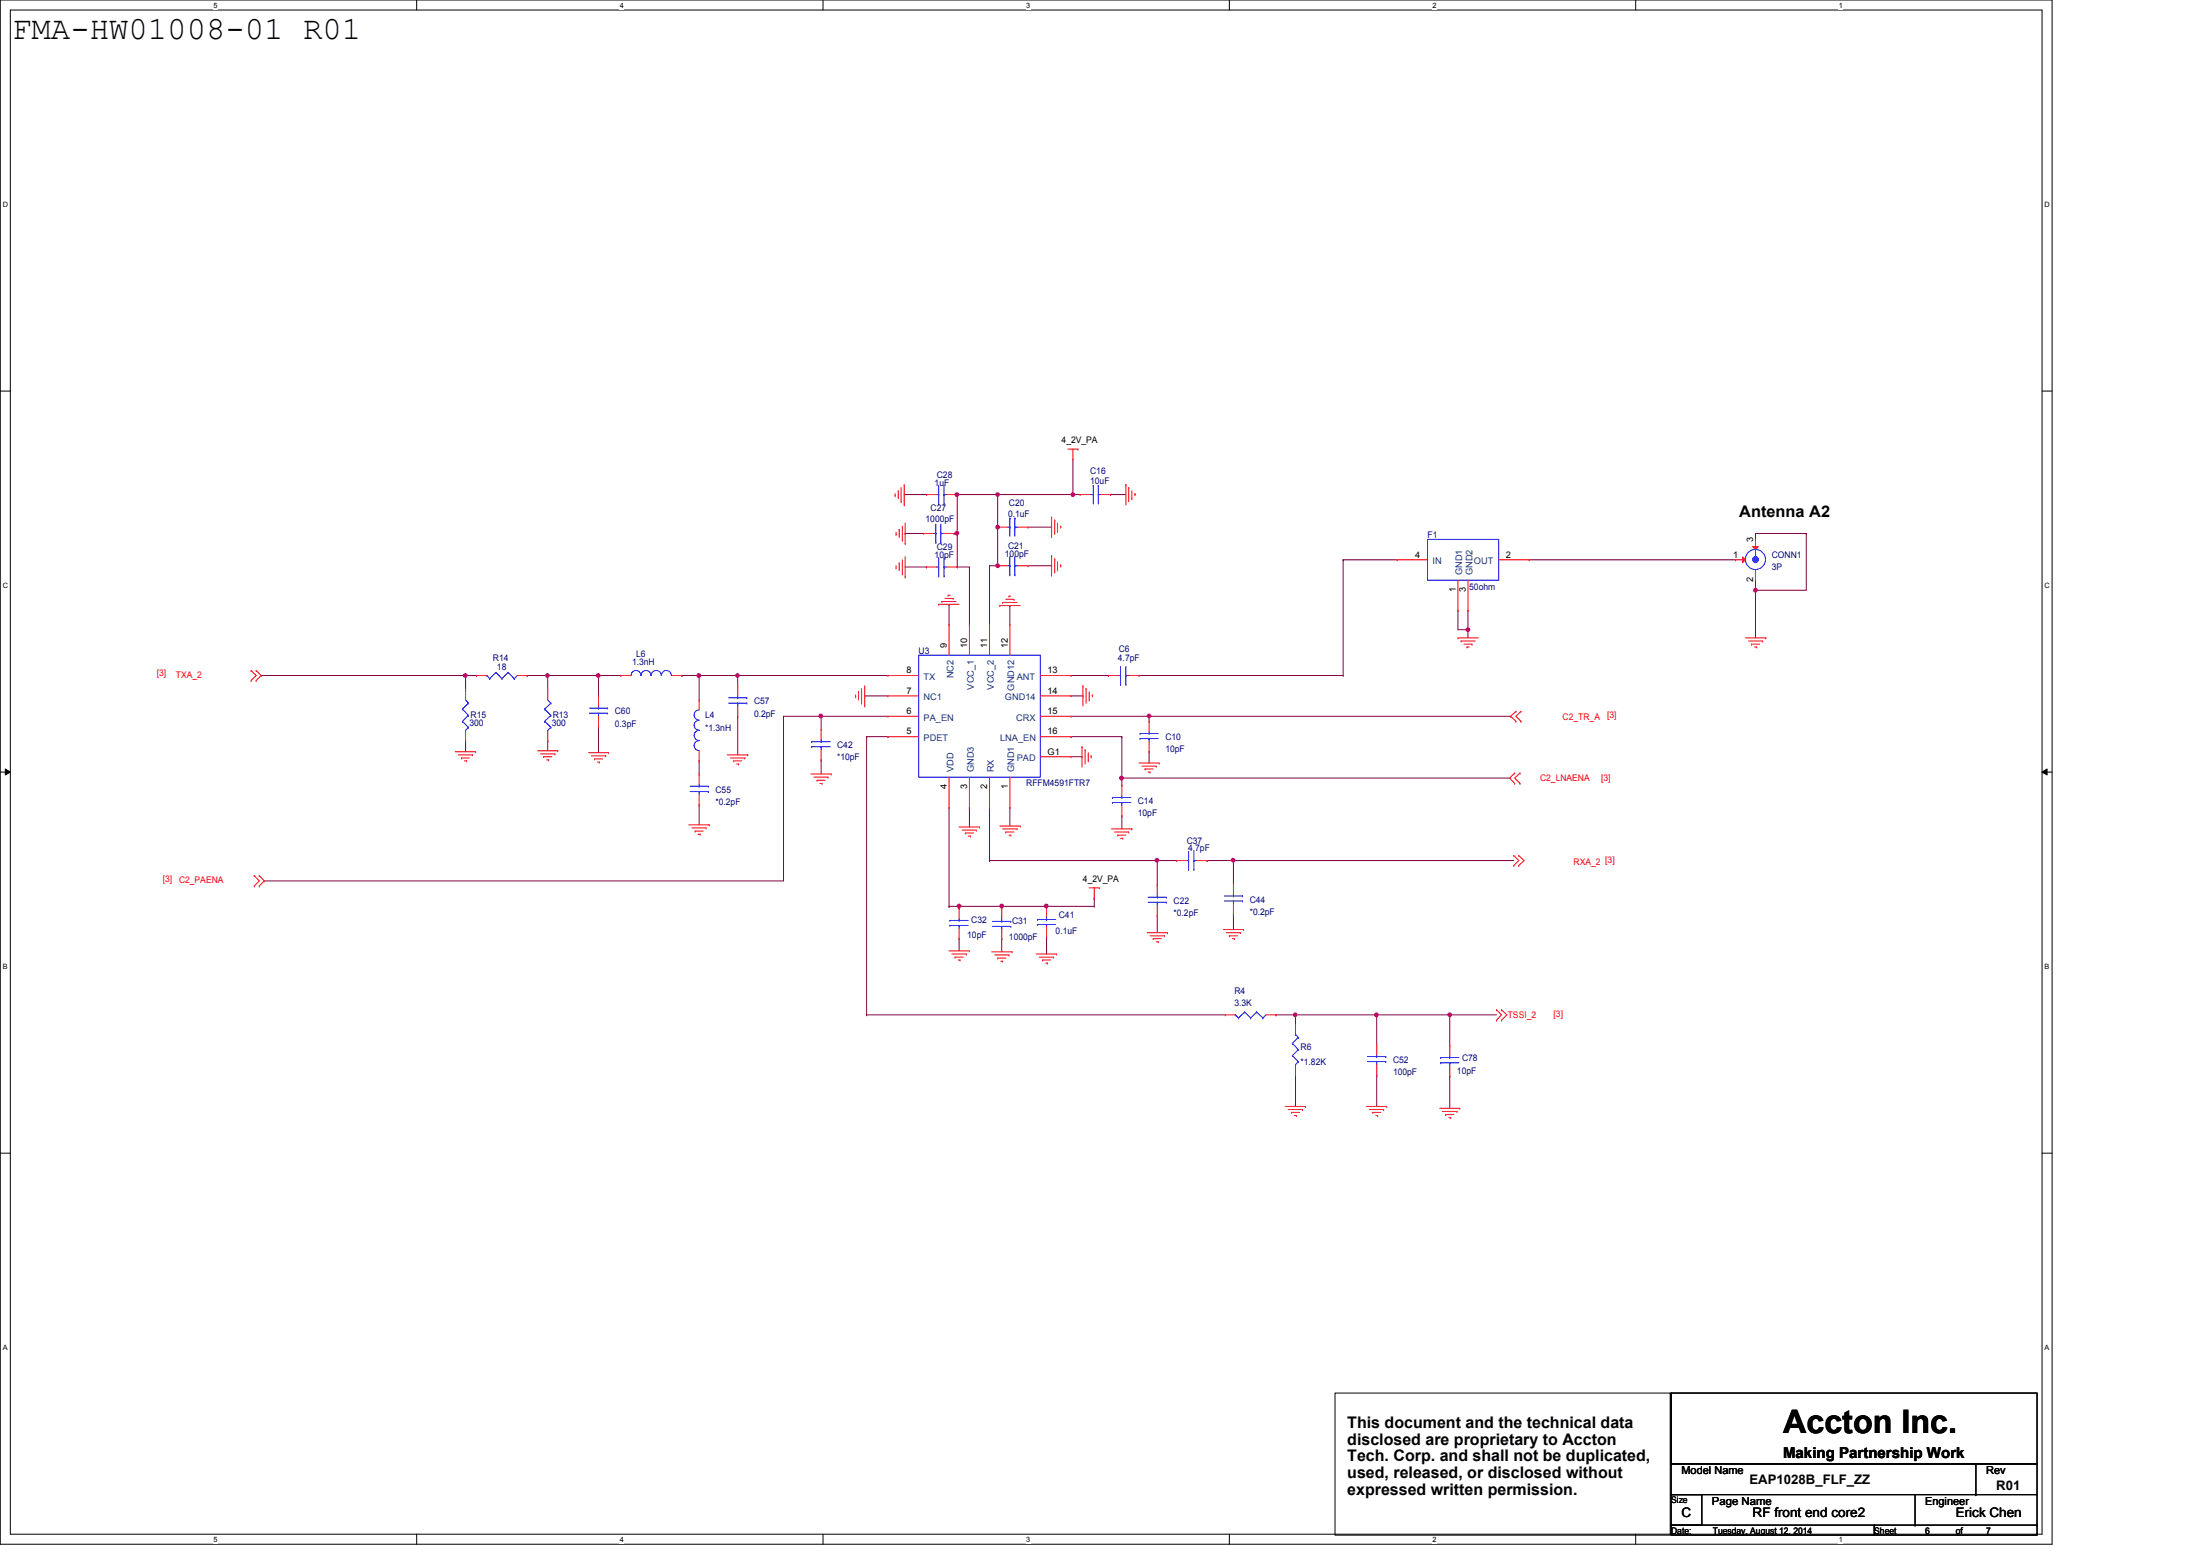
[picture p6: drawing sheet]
<svg xmlns="http://www.w3.org/2000/svg" width="297mm" height="210mm" viewBox="0 0 297 210" stroke-linecap="round" stroke-linejoin="round" font-family="sans-serif">
<path d="M0 0h277.1v208.4h-277.1zM1.4 1.4h274.3v205.7h-274.3z" fill="none" stroke="#000" stroke-width=".14"/>
<g fill="#fff">
<path d="M28.8 .1h.6v1.1h-.6z"/>
<path d="M28.8 207.2h.6v1.1h-.6z"/>
</g>
<path d="M56.3 0v1.4M56.3 207.1v1.3" fill="none" stroke="#000" stroke-width=".14"/>
<g fill="#fff">
<path d="M83.7 .1h.5v1.1h-.5z"/>
<path d="M83.7 207.2h.5v1.1h-.5z"/>
</g>
<path d="M111.1 0v1.4M111.1 207.1v1.3" fill="none" stroke="#000" stroke-width=".14"/>
<g fill="#fff">
<path d="M138.6 .1h.5v1.1h-.5z"/>
<path d="M138.6 207.2h.5v1.1h-.5z"/>
</g>
<path d="M166 0v1.4M166 207.1v1.3" fill="none" stroke="#000" stroke-width=".14"/>
<g fill="#fff">
<path d="M193.4 .1h.6v1.1h-.6z"/>
<path d="M193.4 207.2h.6v1.1h-.6z"/>
</g>
<path d="M220.8 0v1.4M220.8 207.1v1.3" fill="none" stroke="#000" stroke-width=".14"/>
<g fill="#fff">
<path d="M248.3 .1h.5v1.1h-.5z"/>
<path d="M248.3 207.2h.5v1.1h-.5z"/>
<path d="M.4 27.1h.7v1.1h-.7z"/>
<path d="M276.1 27.1h.7v1.1h-.7z"/>
<path d="M.4 78.5h.7v1.1h-.7z"/>
<path d="M276.1 78.5h.7v1.1h-.7z"/>
</g>
<path d="M0 52.8h1.4M275.7 52.8h1.4" fill="none" stroke="#000" stroke-width=".14"/>
<g fill="#fff">
<path d="M.4 129.9h.6v1.1h-.6z"/>
<path d="M276.1 129.9h.6v1.1h-.6z"/>
</g>
<path d="M0 104.2h1.4M.7 103.8l.7 .4-.7 .4zM275.7 104.2l.7-.4v.8zM275.7 104.2h1.4" fill="none" stroke="#000" stroke-width=".14"/>
<path d="M.7 103.8l.7 .4-.7 .4zM275.7 104.2l.7-.4v.8z" fill="#000"/>
<g fill="#fff">
<path d="M.4 181.4h.6v1.1h-.6z"/>
<path d="M276.1 181.4h.6v1.1h-.6z"/>
</g>
<path d="M0 155.7h1.4M275.7 155.7h1.4M180.3 188h45.2v19.2h-45.2z" fill="none" stroke="#000" stroke-width=".14"/>
<path d="M198.2 85h.1M198.2 85v1.1" fill="none" stroke="#800040" stroke-width=".14"/>
<circle cx="198.2" cy="85" r=".26" fill="#f0f"/>
<circle cx="198.2" cy="85" r=".26" fill="none" stroke="#f0f" stroke-width=".14"/>
<path d="M237 78.3h.1M237 79.7h.1M237 78.3v1.4M237 79.7h6.9M196.8 82.4h.1M196.8 82.4v2.6h1.4M198.2 85h.1" fill="none" stroke="#800040" stroke-width=".14"/>
<circle cx="237" cy="79.7" r=".26" fill="#f0f"/>
<circle cx="237" cy="79.7" r=".26" fill="none" stroke="#f0f" stroke-width=".14"/>
<path d="M237 72h.1M237 79.7h.1M237 72h6.9M237 72v.8M237 79.7v6.4M243.9 72h.1M243.9 72v7.7M198.2 82.4h.1M198.2 82.4v2.6M195.7 137h.1M195.7 137h6.4" fill="none" stroke="#800040" stroke-width=".14"/>
<circle cx="195.7" cy="137" r=".26" fill="#f0f"/>
<circle cx="195.7" cy="137" r=".26" fill="none" stroke="#f0f" stroke-width=".14"/>
<path d="M144.6 96.7h10.5M155.1 96.7h.1" fill="none" stroke="#800040" stroke-width=".14"/>
<circle cx="155.1" cy="96.6" r=".26" fill="#f0f"/>
<circle cx="155.1" cy="96.6" r=".26" fill="none" stroke="#f0f" stroke-width=".14"/>
<g fill="none" stroke="#800040" stroke-width=".14">
<path d="M144.6 99.4h.1M144.6 99.4h6.9M151.5 99.4h.1M151.5 99.4v5.6M155.1 96.7h.1M155.1 96.7v.7M155.1 96.7h48.9M204 96.7h.1M136.4 109h.1M136.4 109v2.5M144.6 102.2h1.5M146.1 102.2h.1"/>
<path d="M151.5 110.1h.1M151.5 105h.1M151.5 110.1v1.8M151.5 105h52.3M155.1 101.5h.1M155.1 101.5v1.5"/>
</g>
<circle cx="151.4" cy="105" r=".26" fill="#f0f"/>
<circle cx="151.4" cy="105" r=".26" fill="none" stroke="#f0f" stroke-width=".14"/>
<path d="M136.4 81.7h.1M136.4 81.7v2.6M144.6 93.9h1.6M146.2 93.9h.1M133.6 116.2h.1M133.6 109v7.2M151.5 106h.1M151.5 105v1M156.2 116.2h.1M156.2 116.2h2.7" fill="none" stroke="#800040" stroke-width=".14"/>
<circle cx="156.2" cy="116.1" r=".26" fill="#f0f"/>
<circle cx="156.2" cy="116.1" r=".26" fill="none" stroke="#f0f" stroke-width=".14"/>
<path d="M166.5 116.2h.1M166.5 116.2h37.9" fill="none" stroke="#800040" stroke-width=".14"/>
<circle cx="166.5" cy="116.1" r=".26" fill="#f0f"/>
<circle cx="166.5" cy="116.1" r=".26" fill="none" stroke="#f0f" stroke-width=".14"/>
<g fill="none" stroke="#800040" stroke-width=".14">
<path d="M122.1 66.8h.1M122.1 66.8h3M122.2 72h.1M122.2 72h2.5M134.7 66.8h.1M134.7 66.8h11.1M138.8 71.2h3.2M138.8 76.4h3.2M142 71.2h.1M142 76.4h.1M144.9 66.8h.1M144.9 62v4.8"/>
<path d="M149.9 66.8h.1M149.9 66.8h2.1M117 99.4h.1M117 99.4v37.6M117 99.4h2.9M119.9 99.4h.1M144.6 91.2h5M149.6 91.2h.1M130.9 109h.1M130.9 109v2.6M117 137h.1M117 137h48.4"/>
</g>
<circle cx="144.9" cy="66.8" r=".26" fill="#f0f"/>
<circle cx="144.9" cy="66.8" r=".26" fill="none" stroke="#f0f" stroke-width=".14"/>
<circle cx="134.7" cy="66.8" r=".26" fill="#f0f"/>
<circle cx="134.7" cy="66.8" r=".26" fill="none" stroke="#f0f" stroke-width=".14"/>
<path d="M134.7 71.2h.1M134.7 71.2v5.2" fill="none" stroke="#800040" stroke-width=".14"/>
<circle cx="134.7" cy="76.4" r=".26" fill="#f0f"/>
<circle cx="134.7" cy="76.4" r=".26" fill="none" stroke="#f0f" stroke-width=".14"/>
<path d="M134.7 66.8h.1M134.7 66.8v4.4" fill="none" stroke="#800040" stroke-width=".14"/>
<circle cx="134.7" cy="71.2" r=".26" fill="#f0f"/>
<circle cx="134.7" cy="71.2" r=".26" fill="none" stroke="#f0f" stroke-width=".14"/>
<path d="M129.2 66.8h.1M129.2 66.8h5.5M129.2 66.8v5.2" fill="none" stroke="#800040" stroke-width=".14"/>
<circle cx="129.2" cy="72" r=".26" fill="#f0f"/>
<circle cx="129.2" cy="72" r=".26" fill="none" stroke="#f0f" stroke-width=".14"/>
<circle cx="129.2" cy="66.8" r=".26" fill="#f0f"/>
<circle cx="129.2" cy="66.8" r=".26" fill="none" stroke="#f0f" stroke-width=".14"/>
<g fill="none" stroke="#800040" stroke-width=".14">
<path d="M129.2 76.5h.1M129.2 76.5h1.7v7.8M133.6 76.4h.1M133.6 76.4v7.9M133.6 76.4h1.1M134.7 76.4h.1M130.9 84.3h.1M129.5 126.7h.1M129.5 126.7v1.7M135.3 126.7h.1M135.3 126.7v1.8M141.3 126.4h.1"/>
<path d="M141.3 126.4v2.4M141.3 122.3h6.4M147.7 122.3h.1"/>
</g>
<circle cx="141.3" cy="122.3" r=".26" fill="#f0f"/>
<circle cx="141.3" cy="122.3" r=".26" fill="none" stroke="#f0f" stroke-width=".14"/>
<path d="M135.3 122.3h.1M135.3 122.3h6M147.7 121.2h.1M147.7 121.2v1.1" fill="none" stroke="#800040" stroke-width=".14"/>
<circle cx="135.3" cy="122.3" r=".26" fill="#f0f"/>
<circle cx="135.3" cy="122.3" r=".26" fill="none" stroke="#f0f" stroke-width=".14"/>
<path d="M129.5 122.6h.1M129.5 122.3h.1M129.5 122.3v.3M129.5 122.3h5.8M135.3 122.3h.1M135.3 122.3v.3" fill="none" stroke="#800040" stroke-width=".14"/>
<circle cx="129.5" cy="122.3" r=".26" fill="#f0f"/>
<circle cx="129.5" cy="122.3" r=".26" fill="none" stroke="#f0f" stroke-width=".14"/>
<g fill="none" stroke="#800040" stroke-width=".14">
<path d="M181.4 75.6h.1M181.4 75.6v15.6M181.4 75.6h7.2M206.5 75.6h27.8M234.3 75.6h.1M62.9 100h.1M62.9 91.2h.1M62.9 91.2v1.9M62.9 100v1.5M71.2 91.2h.1M71.2 91.2h2.8M74 91.2h.1"/>
<path d="M74 91.2v1.9M153.8 91.2h27.6M181.4 91.2h.1M128.1 109v13.3M128.1 122.3h.1M128.1 122.3h1.4"/>
</g>
<circle cx="73.9" cy="91.2" r=".26" fill="#f0f"/>
<circle cx="73.9" cy="91.2" r=".26" fill="none" stroke="#f0f" stroke-width=".14"/>
<path d="M62.9 91.2h.1M62.9 91.2h1.4M74 100h.1M74 100v1.3" fill="none" stroke="#800040" stroke-width=".14"/>
<circle cx="62.8" cy="91.2" r=".26" fill="#f0f"/>
<circle cx="62.8" cy="91.2" r=".26" fill="none" stroke="#f0f" stroke-width=".14"/>
<path d="M35.3 91.2h.1M35.3 91.2h27.6M80.8 91.2h.1M80.8 91.2h3" fill="none" stroke="#800040" stroke-width=".14"/>
<circle cx="80.8" cy="91.2" r=".26" fill="#f0f"/>
<circle cx="80.8" cy="91.2" r=".26" fill="none" stroke="#f0f" stroke-width=".14"/>
<path d="M74 91.2h.1M74 91.2h6.8M80.8 91.2h.1M80.8 98h.1M80.8 91.2v2.7M80.8 98v3.6M94.4 91.2h.1M94.4 91.2h5.2M94.4 91.2v3.3M99.6 91.2h.1M99.6 91.2v1.4" fill="none" stroke="#800040" stroke-width=".14"/>
<circle cx="94.4" cy="91.2" r=".26" fill="#f0f"/>
<circle cx="94.4" cy="91.2" r=".26" fill="none" stroke="#f0f" stroke-width=".14"/>
<path d="M92.1 91.2h.1M92.1 91.2h2.3M99.6 96.7h.1M99.6 91.2h.1M99.6 91.2h20.3M99.6 96.7v5.2M94.4 102.7h.1M94.4 108.6h.1M94.4 102.7v1.8M94.4 108.6v2.7" fill="none" stroke="#800040" stroke-width=".14"/>
<circle cx="99.6" cy="91.2" r=".26" fill="#f0f"/>
<circle cx="99.6" cy="91.2" r=".26" fill="none" stroke="#f0f" stroke-width=".14"/>
<path d="M110.9 96.7h.1M110.9 96.7h9M116.8 93.9h.1M116.8 93.9h3.1M128.1 81.6h.1M128.1 81.6v2.7M110.9 102.6h.1M110.9 102.6v1.9" fill="none" stroke="#800040" stroke-width=".14"/>
<circle cx="110.8" cy="96.6" r=".26" fill="#f0f"/>
<circle cx="110.8" cy="96.6" r=".26" fill="none" stroke="#f0f" stroke-width=".14"/>
<path d="M105.8 96.7h.1M105.8 96.7v22.2h-70.1M105.8 96.7h5.1M110.9 96.7h.1M110.9 96.7v1.8M35.7 118.9h.1M185.9 137h.1M185.9 137v4" fill="none" stroke="#800040" stroke-width=".14"/>
<circle cx="185.8" cy="137" r=".26" fill="#f0f"/>
<circle cx="185.8" cy="137" r=".26" fill="none" stroke="#f0f" stroke-width=".14"/>
<path d="M172.3 137h.1M172.3 137h13.6M174.9 137h.1M174.9 137v1.3M174.9 145.1h.1M174.9 145.1v4.3M185.9 145.1h.1M185.9 145.1v4.3" fill="none" stroke="#800040" stroke-width=".14"/>
<circle cx="174.9" cy="137" r=".26" fill="#f0f"/>
<circle cx="174.9" cy="137" r=".26" fill="none" stroke="#f0f" stroke-width=".14"/>
<g fill="none" stroke="#800040" stroke-width=".14">
<path d="M122.2 76.5h2.9M125.1 76.5h.1M128.8 72h.1M128.8 72h.4M129.2 72h.1M129.2 72v4.5M133.6 116.2h.1M133.6 116.2h22.6M156.2 116.2h.1M156.2 116.2v3.3M163 116.2h.1M163 116.2h3.5"/>
<path d="M166.5 116.2h.1M166.5 116.2v3.1M156.2 123.6h.1M156.2 123.6v2.3M166.5 123.4h.1M166.5 123.4v2.1M185.9 137h.1M185.9 137h9.8v4.1M195.7 145.2h.1M195.7 141.1h.1M195.7 145.2v4.4"/>
</g>
<g fill="none" stroke="#f00" stroke-width=".14">
<path d="M120.9 66.9h.1M120.9 66.6v.3M121 72.1h.1M121 76.7h.1M121 71.8v.3M121 76.4v.3M121.3 66.3h.1M121.3 66.3v1M121.4 71.5h.1M121.4 76h.1M121.4 71.5v1.1M121.4 76v1"/>
<path d="M121.7 67.7h.1M121.7 65.8v1.9M121.8 72.9h.1M121.8 77.5h.1M121.8 71v1.9M121.8 75.6v1.9M122.1 68.2h.1M122.1 65.4v2.8M122.2 73.4h.1M122.2 77.9h.1M122.2 70.6v2.8M122.2 75.1v2.8"/>
<path d="M142 75h.1M142 69.8h.1M142 69.8v2.8M142 75v2.8M142.4 75.4h.1M142.4 70.2h.1M142.4 70.2v1.9M142.4 75.4v1.9M142.8 76.9h.1M142.8 71.7h.1M142.8 70.6v1.1M142.8 75.8v1.1"/>
<path d="M143.2 76.2h.1M143.2 71h.1M143.2 71v.3M143.2 76.2v.3M144.2 60.6h1.3M144.9 62h.1M144.9 60.6v1.4M145.5 60.6h.1M152 65.4h.1M152 65.4v2.8M152.4 65.8h.1M152.4 65.8v1.9"/>
<path d="M152.8 67.3h.1M152.8 66.3v1M153.2 66.6h.1M153.2 66.6v.3M33.9 90.5h.1M33.9 91.9h.1M33.9 90.5l.7 .7-.7 .7M34.6 91.9h.1M34.6 90.5h.1M34.6 90.5l.7 .7-.7 .7M62.9 93.1h.1M62.9 100h.1"/>
<path d="M62.9 93.1v1.4M62.9 98.6v1.4M74 93.1h.1M74 100h.1M74 93.1v1.4M74 98.6v1.4M94.4 94.5h.1M94.4 94.5v1.3M115.5 94.1h.1M115.5 93.8v.3M115.9 93.4h.1M115.9 93.4v1.1"/>
<path d="M116.3 94.9h.1M116.3 93v1.9M116.8 95.3h.1M116.8 92.6v2.7M126.7 81.6h.1M126.7 81.6h2.8M127.2 81.2h.1M127.2 81.2h1.9M127.6 80.8h1.1M128 80.3h.1M128 80.3h.3M128.7 80.8h.1"/>
<path d="M135 81.7h.1M135 81.7h2.7M135.4 81.3h.1M135.4 81.3h1.9M135.8 80.9h1.1M136.2 80.5h.1M136.2 80.5h.3M136.9 80.9h.1M146.2 92.6h.1M146.2 92.6v2.7M146.6 93h.1M146.6 93v1.9"/>
<path d="M147.1 94.5h.1M147.1 93.4v1.1M147.5 93.8h.1M147.5 93.8v.3M149.6 91.2h.1M149.6 91.2h1.4M152.4 91.2h1.4M153.8 91.2h.1M196.8 86.1h.1M196.8 86.1h2.8M197.3 86.5h.1M197.3 86.5h1.9"/>
<path d="M197.7 87h1.1M198.1 87.3h.1M198.1 87.3h.3M198.8 87h.1M204.7 97.4h.1M204.7 96h.1M204.7 96l-.7 .7 .7 .7M205.4 96h.1M205.4 97.4h.1M205.4 96l-.7 .7 .7 .7M235.7 86.1h2.7M236.1 86.5h1.9"/>
<path d="M236.5 87h.1M236.5 87h1.1M236.9 87.3h.3M237.2 87.3h.1M238 86.5h.1M238.4 86.1h.1M34.3 118.2h.1M34.3 119.6h.1M34.3 118.2l.7 .7-.7 .7M35 119.6h.1M35 118.2h.1M35 118.2l.7 .7-.7 .7"/>
<path d="M61.5 101.5h2.7M61.9 101.9h1.9M62.3 102.3h.1M62.3 102.3h1.1M62.7 102.7h.3M63 102.7h.1M63.8 101.9h.1M64.2 101.5h.1M72.6 101.3h2.7M73 101.8h1.9M73.4 102.2h.1M73.4 102.2h1.1"/>
<path d="M73.8 102.6h.3M74.1 102.6h.1M74.9 101.8h.1M75.3 101.3h.1M79.5 101.6h2.7M79.8 102h2M80.3 102.4h.1M80.3 102.4h1.1M80.7 102.9h.2M80.9 102.9h.1M81.8 102h.1M82.2 101.6h.1"/>
<path d="M93 111.3h2.8M93.4 111.8h1.9M93.8 112.2h.1M93.8 112.2h1.2M94.2 112.6h.3M94.4 102.7h.1M94.4 101.3v1.4M94.5 112.6h.1M95.3 111.8h.1M95.8 111.3h.1M98.2 101.9h2.8M98.6 102.3h2"/>
<path d="M99.1 102.7h.1M99.1 102.7h1.1M99.5 103.1h.2M99.7 103.1h.1M100.6 102.3h.1M101 101.9h.1M109.5 104.5h2.7M109.9 104.9h1.9M110.3 105.3h.1M110.3 105.3h1.1M110.7 105.7h.3M111 105.7h.1"/>
<path d="M111.8 104.9h.1M112.2 104.5h.1M129.5 111.6h2.7M129.9 112.1h1.9M130.3 112.4h.1M130.3 112.4h1.1M130.7 112.9h.3M131 112.9h.1M131.8 112.1h.1M132.2 111.6h.1M135 111.5h2.7M135.4 111.9h1.9"/>
<path d="M135.8 112.3h.1M135.8 112.3h1.1M136.2 112.7h.3M136.5 112.7h.1M137.3 111.9h.1M137.7 111.5h.1M146.1 100.8h.1M146.1 100.8v2.7M146.5 101.2h.1M146.5 101.2v1.9M146.9 102.7h.1M146.9 101.6v1.1"/>
<path d="M147.1 119.8h1.3M147.3 102h.1M147.3 102v.3M147.7 119.8v1.4M148.4 119.8h.1M150.1 111.9h2.7M150.5 112.3h1.9M150.9 112.7h.1M150.9 112.7h1.1M151.3 113.2h.3M151.6 113.2h.1M152.4 112.3h.1"/>
<path d="M152.8 111.9h.1M153.8 103h2.7M154.2 103.4h1.9M154.6 103.8h.1M154.6 103.8h1.1M155 104.2h.3M155.3 104.2h.1M156.1 103.4h.1M156.5 103h.1M158.9 116.2h.1M158.9 116.2h1.3M161.6 116.2h1.4"/>
<path d="M163 116.2h.1M166.5 119.3h.1M166.5 119.3v1.4M204.4 115.5h.1M204.4 116.8h.1M204.4 115.5l.7 .7-.7 .6M204.5 105.7h.1M204.5 104.4h.1M204.5 104.4l-.7 .6 .7 .7M205.1 115.5h.1M205.1 116.8h.1M205.1 115.5l.7 .7-.7 .6"/>
<path d="M205.2 104.4h.1M205.2 105.7h.1M205.2 104.4l-.7 .6 .7 .7M128.1 128.4h2.8M128.5 128.8h2M128.9 129.2h.1M128.9 129.2h1.1M129.4 129.6h.2M129.6 129.6h.1M130.5 128.8h.1M130.9 128.4h.1M133.9 128.5h2.7"/>
<path d="M134.3 128.9h1.9M134.7 129.3h.1M134.7 129.3h1.1M135.1 129.8h.3M135.4 129.8h.1M136.2 128.9h.1M136.6 128.5h.1M139.9 128.8h2.8M140.3 129.2h1.9M140.8 129.6h.1M140.8 129.6h1.1M141.2 130h.2"/>
<path d="M141.3 126.4h.1M141.3 122.3h.1M141.3 122.3v1.4M141.3 125.1v1.3M141.4 130h.1M142.2 129.2h.1M142.7 128.8h.1M147.7 121.2h.1M154.9 125.9h2.7M155.3 126.3h1.9M155.7 126.7h.1M155.7 126.7h1.1"/>
<path d="M156.1 127.1h.3M156.4 127.1h.1M157.2 126.3h.1M157.6 125.9h.1M165.2 125.5h2.7M165.4 137h.1M165.4 137h1.4M165.6 125.9h1.9M166 126.3h.1M166 126.3h1.1M166.4 126.7h.3M166.5 123.4h.1"/>
<path d="M166.5 122v1.4M166.7 126.7h.1M167.5 125.9h.1M167.9 125.5h.1M170.9 137h1.4M172.3 137h.1M202.1 136.3h.1M202.1 137.7h.1M202.1 136.3l.6 .7-.6 .7M202.7 136.3h.1M202.7 137.7h.1M202.7 136.3l.8 .7-.8 .7"/>
<path d="M173.5 149.4h2.8M173.9 149.8h1.9M174.4 150.2h.1M174.4 150.2h1.1M174.7 150.6h.3M175 150.6h.1M175.8 149.8h.1M176.3 149.4h.1M184.5 149.4h2.7M184.9 149.8h1.9M185.3 150.2h.1M185.3 150.2h1.1"/>
<path d="M185.8 150.6h.2M186 150.6h.1M186.8 149.8h.1M187.2 149.4h.1M194.4 149.6h2.7M194.8 150h1.9M195.2 150.5h.1M195.2 150.5h1.1M195.6 150.9h.3M195.9 150.9h.1M196.7 150h.1M197.1 149.6h.1"/>
</g>
<path d="M225.6 188v9.6zM225.6 188h49.4v9.6h-49.4zM225.6 197.6h49.4v4.2h-49.4zM266.8 197.6v4.2M225.6 205.9h27.5v1.3h-27.5zM225.6 201.8h4.2v4.1h-4.2zM253.1 205.9h21.9v1.3h-21.9zM258.6 205.9h.1M258.6 201.8v4.1M266.8 201.8h.1M275 205.9h.1M275 201.8v4.1" fill="none" stroke="#000" stroke-width=".14"/>
<g fill="none" stroke="#00f" stroke-width=".14">
<path d="M62.4 95.7h.1M62.4 97.4h.1M62.4 97.4l.8 .8M62.4 95.7l.8 .9M62.9 98.6h.1M62.9 94.5l.3 .4M63.2 98.2h.1M63.2 96.6h.1M63.2 94.9h.1M63.2 98.2l-.3 .4M63.2 94.9l-.8 .8M63.2 96.6l-.8 .8"/>
<path d="M73.5 95.7h.1M73.5 97.4h.1M73.5 97.4l.9 .8M73.5 95.7l.9 .9M74 98.6h.1M74 94.5l.4 .4M74.4 98.2h.1M74.4 96.6h.1M74.4 94.9h.1M74.4 98.2l-.4 .4M74.4 94.9l-.9 .8M74.4 96.6l-.9 .8"/>
<path d="M94.4 100a.66 .66 0 0 0-.7 .6 .66 .66 0 0 0 .7 .7M94.4 98.6a.68 .68 0 0 0-.7 .7 .68 .68 0 0 0 .7 .6M94.4 97.2a.66 .66 0 0 0-.7 .7 .66 .66 0 0 0 .7 .7M94.4 95.8a.68 .68 0 0 0-.7 .7 .68 .68 0 0 0 .7 .7M151 91.2h.3M151.3 91.2h.1M151.3 92.4h.1M151.3 90v2.4M152 92.4h.1M152 91.2h.1M152 91.2h.4M152 90v2.4"/>
<path d="M160.2 116.2h.3M160.5 116.2h.1M160.5 117.4h.1M160.5 114.9v2.5M161.2 117.4h.1M161.2 116.2h.1M161.2 116.2h.4M161.2 114.9v2.5M140.1 124.1h.1M140.1 124.8h.1M140.1 124.1h2.4M140.1 124.8h2.4"/>
<path d="M141.3 124.8h.1M141.3 124.1h.1M141.3 123.7v.4M141.3 124.8v.3M165.3 121.6h2.5M165.3 120.9h2.5M166.5 120.9h.1M166.5 121.6h.1M166.5 120.7v.2M166.5 121.6v.4M166.8 137h.1M166.8 137l.4 .4"/>
<path d="M167.2 137.4h.1M167.8 121.6h.1M167.8 120.9h.1M168.1 136.6h.1M168.1 136.6l-.9 .8M168.1 136.6l.8 .8M168.9 137.4h.1M169.7 136.6h.1M169.7 136.6l.8 .8M169.7 136.6l-.8 .8M170.5 137.4h.1M170.9 137l-.4 .4"/>
<circle cx="237" cy="75.5" r="1.35"/>
</g>
<circle cx="237" cy="75.5" r=".39" fill="#00f"/>
<g fill="none" stroke="#00f" stroke-width=".14">
<path d="M237 75.1h.1M237 74.2v.9"/>
<circle cx="237" cy="75.5" r=".39"/>
</g>
<path d="M235.3 75.2l.4 .4-.4 .3z" fill="#f00"/>
<path d="M234.3 75.6h.1M234.3 75.6h1.4M235.3 75.2l.4 .4-.4 .3zM237 78.3h.1M237 76.9v1.4" fill="none" stroke="#f00" stroke-width=".14"/>
<path d="M236.6 73.8h.8l-.4 .4z" fill="#f00"/>
<g fill="none" stroke="#f00" stroke-width=".14">
<path d="M124.7 72h.1M124.7 72h1.4M125.1 66.8h.1M125.1 76.5h.1M125.1 66.8h1.4M125.1 76.5h1.4M127.5 72h1.3M127.8 66.8h1.4M127.8 76.5h1.4M128.8 72h.1M129.2 66.8h.1M129.2 76.5h.1"/>
<path d="M134.7 71.2h.1M134.7 76.4h.1M134.7 71.2h1.4M134.7 76.4h1.4M137.5 71.2h1.3M137.5 76.4h1.3M138.8 71.2h.1M138.8 76.4h.1M145.8 66.8h.1M145.8 66.8h1.4M148.6 66.8h1.3M149.9 66.8h.1"/>
<path d="M188.6 75.6h.1M188.6 75.6h4.1M196.8 78.3v4.1M198.2 78.3v4.1M202.3 75.6h4.2M206.5 75.6h.1M236.6 73.8h.8l-.4 .4zM237 72.8h.1M237 72.8v1.4M64.3 91.2h.1M64.3 91.2h1.4M69.8 91.2h1.4"/>
<path d="M71.2 91.2h.1M80.8 93.9h.1M80.8 98h.1M80.8 93.9v1.4M80.8 96.7v1.3M83.8 91.2h.1M83.8 91.2h1.4M90.7 91.2h1.4M92.1 91.2h.1M99.6 92.6h.1M99.6 96.7h.1M99.6 92.6v1.3"/>
<path d="M99.6 95.3v1.4M110.9 98.5h.1M110.9 98.5v1.3M119.9 99.4h.1M119.9 96.7h.1M119.9 93.9h.1M119.9 91.2h.1M119.9 99.4h4.1M119.9 96.7h4.1M119.9 93.9h4.1M119.9 91.2h4.1M128.1 84.3h.1"/>
<path d="M128.1 84.3v4.1M130.9 84.3h.1M130.9 84.3v4.1M133.6 84.3h.1M133.6 84.3v4.1M136.4 84.3h.1M136.4 84.3v4.1M140.5 99.4h4.1M140.5 96.7h4.1M140.5 93.9h4.1M140.5 91.2h4.1M144.6 91.2h.1"/>
<path d="M144.6 93.9h.1M144.6 96.7h.1M144.6 99.4h.1M155.1 97.4h.1M155.1 97.4v1.3M196.8 82.4h.1M198.2 82.4h.1M94.4 104.5h.1M94.4 108.6h.1M94.4 104.5v1.4M94.4 107.2v1.4M110.9 102.6h.1"/>
<path d="M110.9 101.2v1.4M128.1 109h.1M128.1 104.9v4.1M130.9 109h.1M130.9 104.9v4.1M133.6 109h.1M133.6 104.9v4.1M136.4 109h.1M136.4 104.9v4.1M140.5 102.2h4.1M144.6 102.2h.1M151.5 106h.1"/>
<path d="M151.5 110.1h.1M151.5 106v1.4M151.5 108.8v1.3M155.1 101.5h.1M155.1 100.1v1.4M156.2 119.5h.1M156.2 119.5v1.3M129.5 122.6h.1M129.5 126.7h.1M129.5 122.6v1.4M129.5 125.3v1.4M135.3 126.7h.1"/>
<path d="M135.3 122.6h.1M135.3 122.6v1.4M135.3 125.3v1.4M156.2 123.6h.1M156.2 122.2v1.4M174.9 138.3h.1M174.9 138.3v1.3M174.9 145.1h.1M174.9 143.7v1.4M185.9 141h.1M185.9 145.1h.1M185.9 141v1.4"/>
<path d="M185.9 143.7v1.4M195.7 141.1h.1M195.7 145.2h.1M195.7 141.1v1.4M195.7 143.8v1.4"/>
</g>
<g fill="none" stroke="#00f" stroke-width=".14">
<path d="M126.1 72h.3M126.4 72h.1M126.4 73.2h.1M126.4 70.7v2.5M126.5 66.8h.2M126.5 76.5h.2M126.7 66.8h.1M126.7 68h.1M126.7 76.5h.1M126.7 77.8h.1M126.7 65.5v2.5M126.7 75.3v2.5"/>
<path d="M127 73.2h.1M127 72h.1M127 72h.5M127 70.7v2.5M127.5 68h.1M127.5 66.8h.1M127.5 77.8h.1M127.5 76.5h.1M127.5 66.8h.3M127.5 65.5v2.5M127.5 75.3v2.5M127.5 76.5h.3"/>
<path d="M136.1 71.2h.3M136.1 76.4h.3M136.4 71.2h.1M136.4 69.9h.1M136.4 76.4h.1M136.4 77.6h.1M136.4 69.9v2.5M136.4 75.1v2.5M137 69.9h.1M137 71.2h.1M137 77.6h.1M137 76.4h.1"/>
<path d="M137 71.2h.5M137 69.9v2.5M137 75.1v2.5M137 76.4h.5M147.2 66.8h.4M147.6 65.5h.1M147.6 66.8h.1M147.6 65.5v2.5M148.3 66.8h.1M148.3 65.5h.1M148.3 66.8h.3M148.3 65.5v2.5"/>
<path d="M192.7 72.8h9.6v5.5h-9.6zM65.7 91.2h.1M65.7 91.2l.4 .4M66.1 91.6h.1M67 90.8h.1M67 90.8l-.9 .8M67 90.8l.8 .8M67.8 91.6h.1M68.6 90.8h.1M68.6 90.8l.8 .8M68.6 90.8l-.8 .8M69.4 91.6h.1"/>
<path d="M69.8 91.2l-.4 .4M79.6 96.3h2.4M79.6 95.6h2.4M80.8 95.6h.1M80.8 96.3h.1M80.8 95.3v.3M80.8 96.3v.4M82 96.3h.1M82 95.6h.1M85.2 91.2a.66 .66 0 0 1 .7-.7 .66 .66 0 0 1 .6 .7M86.6 91.2a.66 .66 0 0 1 .6-.7 .66 .66 0 0 1 .7 .7M87.9 91.2a.68 .68 0 0 1 .7-.7 .68 .68 0 0 1 .7 .7"/>
<path d="M89.3 91.2a.66 .66 0 0 1 .7-.7 .66 .66 0 0 1 .6 .7M98.4 94.9h2.4M98.4 94.2h2.4M99.6 94.2h.1M99.6 94.9h.1M99.6 93.9v.3M99.6 94.9v.4M100.8 94.9h.1M100.8 94.2h.1M110.9 99.8v.3M124 88.4h16.5v16.5h-16.5zM153.9 99.7h.1"/>
<path d="M153.9 99h.1M153.9 99.7h2.5M153.9 99h2.5M155.1 99h.1M155.1 99.7h.1M155.1 98.7v.3M155.1 99.7v.4M93.2 106.8h2.4M93.2 106.1h2.4M94.4 106.1h.1M94.4 106.8h.1M94.4 105.9v.2"/>
<path d="M94.4 106.8v.4M95.6 106.8h.1M95.6 106.1h.1M109.6 100.8h.1M109.6 100.1h.1M109.6 100.8h2.5M109.6 100.1h2.5M110.9 100.1h.1M110.9 100.8h.1M110.9 100.8v.4M150.2 108.3h.1M150.2 107.7h.1"/>
<path d="M150.2 108.3h2.5M150.2 107.7h2.5M151.5 107.7h.1M151.5 108.3h.1M151.5 107.4v.3M151.5 108.3v.5M128.3 124.9h.1M128.3 124.2h.1M128.3 124.9h2.4M128.3 124.2h2.4M129.5 124.2h.1M129.5 124.9h.1"/>
<path d="M129.5 124v.2M129.5 124.9v.4M134 124.4h2.5M134 125.1h2.5M135.3 125.1h.1M135.3 124.4h.1M135.3 124v.4M135.3 125.1v.2M136.5 124.4h.1M136.5 125.1h.1M155 121.8h2.5M155 121.1h2.5"/>
<path d="M156.2 121.1h.1M156.2 121.8h.1M156.2 120.8v.3M156.2 121.8v.4M157.5 121.8h.1M157.5 121.1h.1M174.9 139.6h.1M174.9 139.6l.4 .4M174.5 142.5h.1M174.5 140.8h.1M174.5 142.5l.8 .8M174.5 140.8l.8 .9"/>
<path d="M175.3 140h.1M175.3 141.7h.1M175.3 143.3h.1M175.3 140l-.8 .8M175.3 141.7l-.8 .8M175.3 143.3l-.4 .4M184.7 143.3h2.4M184.7 142.6h2.4M185.9 142.6h.1M185.9 143.3h.1M185.9 142.4v.2M185.9 143.3v.4"/>
<path d="M187.1 143.3h.1M187.1 142.6h.1M194.5 143.5h.1M194.5 142.7h.1M194.5 143.5h2.5M194.5 142.7h2.5M195.7 142.7h.1M195.7 143.5h.1M195.7 142.5v.2M195.7 143.5v.3"/>
</g>
<circle cx="198.2" cy="85" r=".26" fill="#f0f"/>
<circle cx="198.2" cy="85" r=".26" fill="none" stroke="#f0f" stroke-width=".14"/>
<circle cx="237" cy="79.7" r=".26" fill="#f0f"/>
<circle cx="237" cy="79.7" r=".26" fill="none" stroke="#f0f" stroke-width=".14"/>
<circle cx="195.7" cy="137" r=".26" fill="#f0f"/>
<circle cx="195.7" cy="137" r=".26" fill="none" stroke="#f0f" stroke-width=".14"/>
<circle cx="155.1" cy="96.6" r=".26" fill="#f0f"/>
<circle cx="155.1" cy="96.6" r=".26" fill="none" stroke="#f0f" stroke-width=".14"/>
<circle cx="151.4" cy="105" r=".26" fill="#f0f"/>
<circle cx="151.4" cy="105" r=".26" fill="none" stroke="#f0f" stroke-width=".14"/>
<circle cx="156.2" cy="116.1" r=".26" fill="#f0f"/>
<circle cx="156.2" cy="116.1" r=".26" fill="none" stroke="#f0f" stroke-width=".14"/>
<circle cx="166.5" cy="116.1" r=".26" fill="#f0f"/>
<circle cx="166.5" cy="116.1" r=".26" fill="none" stroke="#f0f" stroke-width=".14"/>
<circle cx="144.9" cy="66.8" r=".26" fill="#f0f"/>
<circle cx="144.9" cy="66.8" r=".26" fill="none" stroke="#f0f" stroke-width=".14"/>
<circle cx="134.7" cy="66.8" r=".26" fill="#f0f"/>
<circle cx="134.7" cy="66.8" r=".26" fill="none" stroke="#f0f" stroke-width=".14"/>
<circle cx="134.7" cy="76.4" r=".26" fill="#f0f"/>
<circle cx="134.7" cy="76.4" r=".26" fill="none" stroke="#f0f" stroke-width=".14"/>
<circle cx="134.7" cy="71.2" r=".26" fill="#f0f"/>
<circle cx="134.7" cy="71.2" r=".26" fill="none" stroke="#f0f" stroke-width=".14"/>
<circle cx="129.2" cy="72" r=".26" fill="#f0f"/>
<circle cx="129.2" cy="72" r=".26" fill="none" stroke="#f0f" stroke-width=".14"/>
<circle cx="129.2" cy="66.8" r=".26" fill="#f0f"/>
<circle cx="129.2" cy="66.8" r=".26" fill="none" stroke="#f0f" stroke-width=".14"/>
<circle cx="141.3" cy="122.3" r=".26" fill="#f0f"/>
<circle cx="141.3" cy="122.3" r=".26" fill="none" stroke="#f0f" stroke-width=".14"/>
<circle cx="135.3" cy="122.3" r=".26" fill="#f0f"/>
<circle cx="135.3" cy="122.3" r=".26" fill="none" stroke="#f0f" stroke-width=".14"/>
<circle cx="129.5" cy="122.3" r=".26" fill="#f0f"/>
<circle cx="129.5" cy="122.3" r=".26" fill="none" stroke="#f0f" stroke-width=".14"/>
<circle cx="73.9" cy="91.2" r=".26" fill="#f0f"/>
<circle cx="73.9" cy="91.2" r=".26" fill="none" stroke="#f0f" stroke-width=".14"/>
<circle cx="62.8" cy="91.2" r=".26" fill="#f0f"/>
<circle cx="62.8" cy="91.2" r=".26" fill="none" stroke="#f0f" stroke-width=".14"/>
<circle cx="80.8" cy="91.2" r=".26" fill="#f0f"/>
<circle cx="80.8" cy="91.2" r=".26" fill="none" stroke="#f0f" stroke-width=".14"/>
<circle cx="94.4" cy="91.2" r=".26" fill="#f0f"/>
<circle cx="94.4" cy="91.2" r=".26" fill="none" stroke="#f0f" stroke-width=".14"/>
<circle cx="99.6" cy="91.2" r=".26" fill="#f0f"/>
<circle cx="99.6" cy="91.2" r=".26" fill="none" stroke="#f0f" stroke-width=".14"/>
<circle cx="110.8" cy="96.6" r=".26" fill="#f0f"/>
<circle cx="110.8" cy="96.6" r=".26" fill="none" stroke="#f0f" stroke-width=".14"/>
<circle cx="185.8" cy="137" r=".26" fill="#f0f"/>
<circle cx="185.8" cy="137" r=".26" fill="none" stroke="#f0f" stroke-width=".14"/>
<circle cx="174.9" cy="137" r=".26" fill="#f0f"/>
<circle cx="174.9" cy="137" r=".26" fill="none" stroke="#f0f" stroke-width=".14"/>
<g font-size="4.4">
<text x="1.6" y="5.2">FMA-HW01008-01 R01</text>
<text x="240.7" y="193.4">Accton Inc.</text>
</g>
<g font-size="2.2">
<text x="234.8" y="69.8">Antenna A2</text>
<text x="181.9" y="192.8">This document and the technical data</text>
<text x="181.9" y="195">disclosed are proprietary to Accton</text>
<text x="181.9" y="197.3">Tech. Corp. and shall not be duplicated,</text>
<text x="181.9" y="199.5">used, released, or disclosed without</text>
<text x="181.9" y="201.8">expressed written permission.</text>
</g>
<text font-size="2" x="240.7" y="196.8">Making Partnership Work</text>
<g font-size="1.8">
<text x="236.2" y="200.4">EAP1028B_FLF_ZZ</text>
<text x="269.5" y="201.1">R01</text>
<text x="227" y="204.7">C</text>
<text x="236.6" y="204.7">RF front end core2</text>
<text x="264.1" y="204.7">Erick Chen</text>
</g>
<g font-size="1.5">
<text x="227" y="199">Model Name</text>
<text x="231.1" y="203.1">Page Name</text>
<text x="259.9" y="203.1">Engineer</text>
<text x="268.2" y="199">Rev</text>
</g>
<g font-size="1.2">
<text x="143.3" y="59.8">4_2V_PA</text>
<text x="191.1" y="75.3">4</text>
<text x="203.3" y="75.3">2</text>
<text x="234" y="75.3">1</text>
<text x="236.7" y="73.2" transform="rotate(-90 236.7 73.2)">3</text>
<text x="196.6" y="80" transform="rotate(-90 196.6 80)">1</text>
<text x="197.9" y="80" transform="rotate(-90 197.9 80)">3</text>
<text x="236.7" y="78.6" transform="rotate(-90 236.7 78.6)">2</text>
<text x="127.8" y="87.5" transform="rotate(-90 127.8 87.5)">9</text>
<text x="130.6" y="87.5" transform="rotate(-90 130.6 87.5)">10</text>
<text x="133.3" y="87.5" transform="rotate(-90 133.3 87.5)">11</text>
<text x="136.1" y="87.5" transform="rotate(-90 136.1 87.5)">12</text>
<text x="122.4" y="93.6">7</text>
<text x="122.4" y="90.9">8</text>
<text x="141.4" y="90.9">13</text>
<text x="141.4" y="93.6">14</text>
<text x="122.4" y="99.1">5</text>
<text x="122.4" y="96.4">6</text>
<text x="141.4" y="96.4">15</text>
<text x="141.4" y="99.1">16</text>
<text x="141.4" y="101.9">G1</text>
<text x="127.8" y="106.6" transform="rotate(-90 127.8 106.6)">4</text>
<text x="130.6" y="106.6" transform="rotate(-90 130.6 106.6)">3</text>
<text x="133.3" y="106.6" transform="rotate(-90 133.3 106.6)">2</text>
<text x="136.1" y="106.6" transform="rotate(-90 136.1 106.6)">1</text>
<text x="146.2" y="119.1">4_2V_PA</text>
<text x="225.6" y="202.9">Size</text>
<text x="225.6" y="207">Date:</text>
<text x="231.3" y="207">Tuesday, August 12, 2014</text>
<text x="253.1" y="207">Sheet</text>
<text x="259.9" y="207">6</text>
<text x="264.1" y="207">of</text>
<text x="268.2" y="207">7</text>
</g>
<g font-size="1.2" fill="#000080">
<text x="126.2" y="65.6">1uF</text>
<text x="126.5" y="64.5">C28</text>
<text x="147.2" y="64">C16</text>
<text x="147.2" y="65.3">10uF</text>
<text x="125" y="70.5">1000pF</text>
<text x="125.6" y="69">C27</text>
<text x="136.1" y="69.7">0.1uF</text>
<text x="136.2" y="68.3">C20</text>
<text x="126.2" y="75.3">10pF</text>
<text x="126.5" y="74.3">C29</text>
<text x="135.7" y="75.2">100pF</text>
<text x="136.1" y="74.1">C21</text>
<text x="192.7" y="72.6">F1</text>
<text x="239.2" y="75.3">CONN1</text>
<text x="239.2" y="77">3P</text>
<text x="198.4" y="79.6">50ohm</text>
<text x="66.5" y="89.2">R14</text>
<text x="85.3" y="89.7">1.3nH</text>
<text x="85.9" y="88.6">L6</text>
<text x="124" y="88.2">U3</text>
<text x="150.9" y="89.2">4.7pF</text>
<text x="151" y="88">C6</text>
<text x="67.1" y="90.4">18</text>
<text x="101.8" y="95.1">C57</text>
<text x="63.4" y="98">300</text>
<text x="63.5" y="96.9">R15</text>
<text x="74.5" y="98">300</text>
<text x="74.6" y="96.9">R13</text>
<text x="83" y="96.4">C60</text>
<text x="83" y="98.1">0.3pF</text>
<text x="95.2" y="97">L4</text>
<text x="95.2" y="98.6">*1.3nH</text>
<text x="101.8" y="96.7">0.2pF</text>
<text x="113" y="101">C42</text>
<text x="157.3" y="99.9">C10</text>
<text x="157.3" y="101.5">10pF</text>
<text x="96.6" y="107">C55</text>
<text x="113" y="102.6">*10pF</text>
<text x="138.6" y="106">RFFM4591FTR7</text>
<text x="96.6" y="108.7">*0.2pF</text>
<text x="153.6" y="108.5">C14</text>
<text x="153.6" y="110.2">10pF</text>
<text x="160.2" y="113.9">C37</text>
<text x="160.4" y="114.9">4.7pF</text>
<text x="131.1" y="124.6">C32</text>
<text x="136.6" y="124.7">C31</text>
<text x="143" y="123.9">C41</text>
<text x="158.5" y="122">C22</text>
<text x="158.5" y="123.6">*0.2pF</text>
<text x="168.7" y="121.8">C44</text>
<text x="168.7" y="123.5">*0.2pF</text>
<text x="130.6" y="126.6">10pF</text>
<text x="136.2" y="126.9">1000pF</text>
<text x="142.5" y="126.1">0.1uF</text>
<text x="166.7" y="134.2">R4</text>
<text x="166.7" y="135.8">3.3K</text>
<text x="175.6" y="141.7">R6</text>
<text x="175.6" y="143.8">*1.82K</text>
<text x="188.1" y="143.5">C52</text>
<text x="197.4" y="143.2">C78</text>
<text x="188.1" y="145.2">100pF</text>
<text x="196.7" y="145">10pF</text>
</g>
<g font-size="1.2" fill="#004080">
<text x="193.4" y="76.2">IN</text>
<text x="197.4" y="77.6" transform="rotate(-90 197.4 77.6)">GND1</text>
<text x="198.8" y="77.6" transform="rotate(-90 198.8 77.6)">GND2</text>
<text x="199" y="76.2">OUT</text>
<text x="124.7" y="94.5">NC1</text>
<text x="124.7" y="91.8">TX</text>
<text x="128.7" y="91.6" transform="rotate(-90 128.7 91.6)">NC2</text>
<text x="131.5" y="93.1" transform="rotate(-90 131.5 93.1)">VCC_1</text>
<text x="134.2" y="93.1" transform="rotate(-90 134.2 93.1)">VCC_2</text>
<text x="135.7" y="94.5">GND14</text>
<text x="136.9" y="93.2" transform="rotate(-90 136.9 93.2)">GND12</text>
<text x="137.3" y="91.8">ANT</text>
<text x="124.7" y="100">PDET</text>
<text x="124.7" y="97.3">PA_EN</text>
<text x="135" y="100">LNA_EN</text>
<text x="137.2" y="97.3">CRX</text>
<text x="128.7" y="104.2" transform="rotate(-90 128.7 104.2)">VDD</text>
<text x="131.5" y="104.2" transform="rotate(-90 131.5 104.2)">GND3</text>
<text x="134.2" y="104.2" transform="rotate(-90 134.2 104.2)">RX</text>
<text x="136.9" y="104.2" transform="rotate(-90 136.9 104.2)">GND1</text>
<text x="137.3" y="102.7">PAD</text>
</g>
<g font-size="1.2" fill="#f00">
<text x="21.2" y="91.2">[3]</text>
<text x="23.7" y="91.5">TXA_2</text>
<text x="211" y="97.2">C2_TR_A</text>
<text x="217" y="97">[3]</text>
<text x="207.9" y="105.4">C2_LNAENA</text>
<text x="216.2" y="105.4">[3]</text>
<text x="22" y="119.1">[3]</text>
<text x="24.2" y="119.2">C2_PAENA</text>
<text x="212.5" y="116.8">RXA_2 [3]</text>
<text x="203.6" y="137.5">TSSI_2</text>
<text x="209.8" y="137.3">[3]</text>
</g>
<g font-size="1">
<text x="28.8" y="1">5</text>
<text x="83.7" y="1">4</text>
<text x="138.6" y="1">3</text>
<text x="193.4" y="1">2</text>
<text x="248.3" y="1">1</text>
<text x=".4" y="27.9">D</text>
<text x="276.1" y="27.9">D</text>
<text x=".4" y="79.4">C</text>
<text x="276.1" y="79.4">C</text>
<text x=".4" y="130.8">B</text>
<text x="276.1" y="130.8">B</text>
<text x=".4" y="182.2">A</text>
<text x="276.1" y="182.2">A</text>
<text x="28.8" y="208.1">5</text>
<text x="83.7" y="208.1">4</text>
<text x="138.6" y="208.1">3</text>
<text x="193.4" y="208.1">2</text>
<text x="248.3" y="208.1">1</text>
</g>
</svg>
